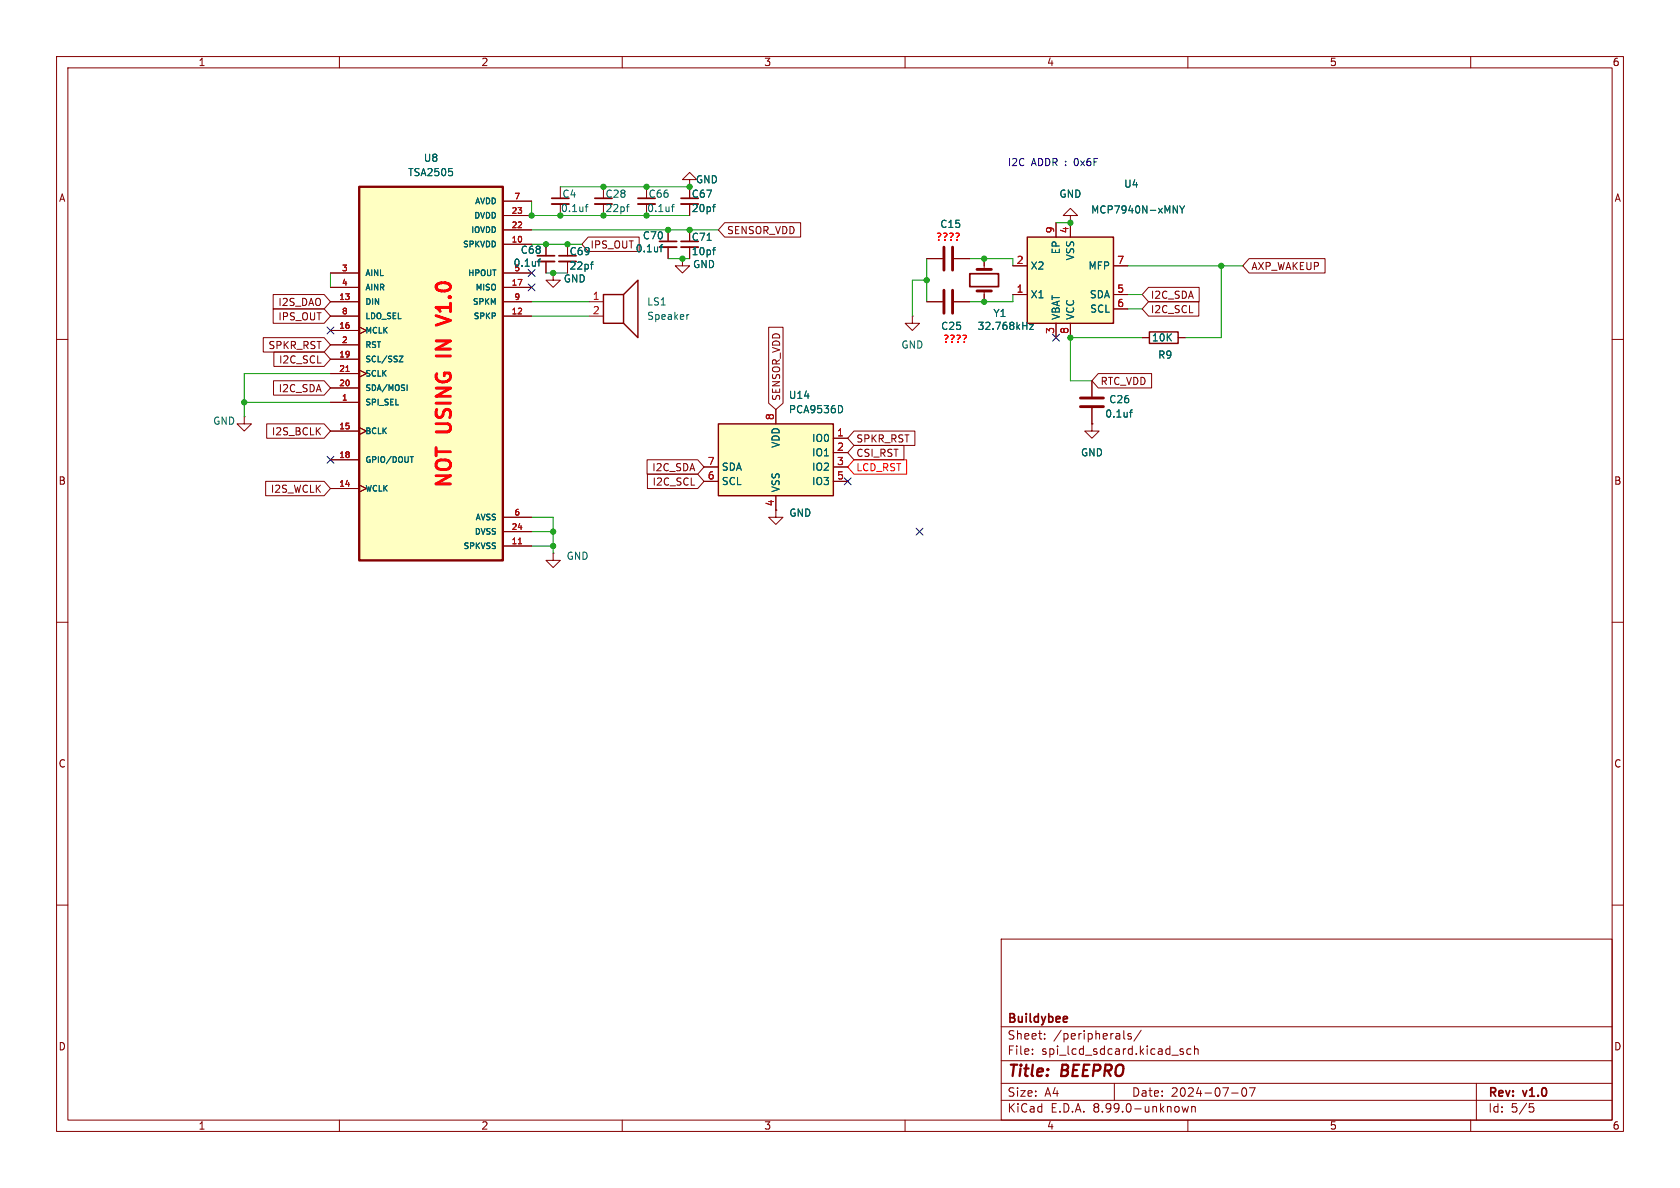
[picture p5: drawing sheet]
<svg xmlns="http://www.w3.org/2000/svg" width="297mm" height="210mm" viewBox="0 0 297 210" stroke-linecap="round" stroke-linejoin="round" font-family="sans-serif">
<g fill="none" stroke="#840000" stroke-width=".18">
<path d="M10 10h277v190h-277zM12 12h273v186h-273zM60 10v2M110 10v2M160 10v2M210 10v2M260 10v2M189.2 38.1h-1.2l1.2-1.3 1.3 1.3h-1.3v1.3M189.2 39.4h.1M10 60h2M97.8 48.3v1.2h1.3l-1.3 1.3-1.3-1.3h1.3M97.8 48.3h.1"/>
<path d="M100.3 43.2v2M104.1 53.3h2.6M104.1 55.9h2.6M161.3 55.9v1.3h-1.3l1.3 1.2 1.3-1.2h-1.3M161.3 55.9h.1M163.8 45.7h2.8M168.7 45.7h2.7M285 60h2M43.2 73.7v1.2h1.2l-1.2 1.3-1.3-1.3h1.3M43.2 73.7h.1M97.8 97.8v1.3h1.3l-1.3 1.2-1.3-1.2h1.3M97.8 97.8h.1"/>
<path d="M10 110h2M285 110h2M10 160h2M285 160h2M177 166h108v32h-108zM60 198v2M110 198v2M160 198v2M177 194.5h108M177 191.5h108M177 187.5h108M177 181.5h108"/>
<path d="M182.5 186.3v.1M182.5 185.5v.1M184.7 183.6v.1M184.7 182.8v.1M197 191.5v3M198.7 182.2v1.3l.2 .2M200 182.8l-.4-.1-.2 .2 .1 .2 .5 .2v.3h-.6M201.7 182.1l-1.2 2M209 195.6l.2 1 .3-.7 .3 .7 .3-1M209.2 185.5l-.4-.1-.2 .2 .1 .2 .5 .2v.3h-.6M210 198v2M210.5 185.5l-.4-.1-.3 .3v.4l.2 .2h.5"/>
<path d="M210.7 195.6v1M210.7 195.7l.2-.1 .3 .1 .1 .9M211.2 185.5l.2-.1 .3 .1 .1 .9M211.2 184.9v1.5M217.7 193.2h1.2M219.7 192.4l.2-.1a.81 .81 0 0 1 .6 .6 .81 .81 0 0 1-.3 .8l-.2 .1a.81 .81 0 0 1-.3-1.4zM220.9 192.3h1l-.7 1.5M260 198v2M261 191.5v6.5M270.4 195.1h.7M270.5 195.7h.4l.3 .3-.2 .5-.5 .1"/>
</g>
<path d="M98.8 45.2h3.1M188.6 179.8l.1 .2-.7 .2" fill="none" stroke="#840000" stroke-width=".3"/>
<path d="M166.9 43.7v4.1M168.4 43.7v4.1" fill="none" stroke="#840000" stroke-width=".51"/>
<path d="M106.7 52.1h3.5v5.1h-3.5zM110.2 52.1l2.6-2.6v10.2l-2.6-2.5" fill="none" stroke="#840000" stroke-width=".25"/>
<path d="M104.4 46.7h.5M104.9 46.3l-.3 .1M121.8 55.6l-.3 .1" fill="none" stroke="#006464" stroke-width=".18"/>
<path d="M98.8 46.2h3.1" fill="none" stroke="#840000" stroke-width=".33"/>
<path d="M181.6 41.9h15.2v15.3h-15.2z" fill="#ffffc2"/>
<path d="M181.6 41.9h15.2v15.3h-15.2zM203.2 58.7h5.1v2h-5.1z" fill="none" stroke="#840000" stroke-width=".25"/>
<g fill="none" stroke="#840000" stroke-width=".18">
<path d="M99.1 33v2.1M106.7 33v2.1M114.3 33v2.1M121.9 33v2.1M186.7 39.4v2.5M189.2 39.4v2.5M96.5 43.2v2M96.5 46.2v2.1M118.1 40.6v2.1M118.1 43.7v2M120.6 45.7v1.3h1.3l-1.3 1.3-1.2-1.3h1.2M120.6 45.7h.1"/>
<path d="M163.8 53.3h2.8M168.7 53.3h2.7M174 45.7v1.9M174 51.4v1.9M179.1 52.1h2.5M179.1 47h2.5M186.7 57.2v2.5M189.2 57.2v2.5M196.8 52.1h2.6M196.8 47h2.6M196.8 54.6h2.6M201.9 59.7h1.3"/>
<path d="M208.3 59.7h1.2M193 74.9v1.3h-1.2l1.2 1.3 1.3-1.3h-1.3M193 74.9h.1M193 67.3v2.8M193 72.1v2.8"/>
</g>
<g fill="none" stroke="#006464" stroke-width=".18">
<path d="M103.5 36.6h.4M103.9 36.1l-.3 .2v1.1M110.7 36.6h.5M111.2 36.1l-.2 .1M118.7 36.6h.5M119.2 36.1l-.3 .2v1.1M126 36.6h.5M126.5 36.1l-.3 .1M207.4 36.4l.7 1.3v-1.3M208.6 36.4l.4 .7M209 37.1v.6M209.4 36.4l-.4 .7"/>
<path d="M95.1 46.2h.5M95.6 45.8l-.3 .2v1.1M116.7 43.7h.5M117.2 43.3l-.3 .1v1.1M182 57.4h.7l-.7 .8h.7M199.7 72.9h.5M200.2 72.5l-.3 .1v1.1"/>
</g>
<path d="M97.5 35.1h3.1M105.2 35.1h3M112.8 35.1h3M120.4 35.1h3M95 45.2h3M116.6 42.7h3M171.4 48.4h5.1v2.3h-5.1z" fill="none" stroke="#840000" stroke-width=".3"/>
<path d="M97.5 36.1h3.1M105.2 36.1h3M112.8 36.1h3M120.4 36.1h3M95 46.2h3M116.6 43.7h3" fill="none" stroke="#840000" stroke-width=".33"/>
<path d="M166.9 51.3v4.1M168.4 51.3v4.1M172.7 47.6h2.6M172.7 51.4h2.6M191 70.4h4.1M191 71.9h4.1" fill="none" stroke="#840000" stroke-width=".51"/>
<path d="M63.5 33h25.4v66.1h-25.4z" fill="#ffffc2"/>
<path d="M63.5 33h25.4v66.1h-25.4z" fill="none" stroke="#840000" stroke-width=".41"/>
<g fill="none" stroke="#840000" stroke-width=".18">
<path d="M88.9 38.1h5.1M88.9 35.6h5.1M121.9 31.8h1.3l-1.3-1.3-1.3 1.3h1.3v1.2M121.9 33h.1M58.4 55.9h5.1M58.4 53.3h5.1M58.4 58.4h5.1M58.4 50.8h5.1M58.4 48.3h5.1M63.5 57.8l1.3 .6-1.3 .7M88.9 43.2h5.1M88.9 55.9h5.1"/>
<path d="M88.9 53.3h5.1M88.9 50.8h5.1M88.9 40.6h5.1M88.9 48.3h5.1M121.9 40.6v2.1M58.4 71.1h5.1M58.4 76.2h5.1M58.4 63.5h5.1M58.4 61h5.1M58.4 68.6h5.1M58.4 66h5.1M63.5 75.6l1.3 .6-1.3 .6"/>
<path d="M63.5 65.4l1.3 .6-1.3 .7M58.4 86.4h5.1M58.4 81.3h5.1M63.5 85.7l1.3 .7-1.3 .6M88.9 96.5h5.1M88.9 94h5.1M88.9 91.4h5.1M137.2 90.2v1.2h1.2l-1.2 1.3-1.3-1.3h1.3"/>
</g>
<path d="M61.2 65.7h.5M91.6 96.1h.6" fill="none" stroke="#a90000" stroke-width=".18"/>
<path d="M79.9 30.4v.5M125 42.5h.7M126 44.2h.5M126.5 43.8h-.3M70.6 62.9h.6l-.6 1.1h.6M72 68v1M72.5 80.7h.6" fill="none" stroke="#006464" stroke-width=".18"/>
<path d="M120.4 42.7h3" fill="none" stroke="#840000" stroke-width=".3"/>
<path d="M120.4 43.7h3" fill="none" stroke="#840000" stroke-width=".33"/>
<path d="M127 74.9h20.3v12.7h-20.3z" fill="#ffffc2"/>
<path d="M127 74.9h20.3v12.7h-20.3z" fill="none" stroke="#840000" stroke-width=".25"/>
<g fill="none" stroke="#840000" stroke-width=".18">
<path d="M88.9 38.1h5.1M88.9 35.6h5.1M121.9 33h.1M121.9 33v2.1M128.1 39.4h13.4v2.5h-13.4l-1.1-1.3zM186.7 39.4v2.5M189.2 39.4h.1M189.2 39.4v2.5M46.5 59.7h10.8l1.1 1.3-1.1 1.2h-10.8zM48.3 52.1h9l1.1 1.2-1.1 1.3h-9zM48.3 54.6h9l1.1 1.3-1.1 1.3h-9zM58.4 55.9h5.1"/>
<path d="M58.4 53.3h5.1M58.4 58.4h5.1M58.4 50.8h5.1M58.4 48.3h5.1M63.5 57.8l1.3 .6-1.3 .7M88.9 43.2h5.1M88.9 55.9h5.1M88.9 53.3h5.1M88.9 50.8h5.1M88.9 40.6h5.1M88.9 48.3h5.1M96.5 43.2v2"/>
<path d="M96.5 46.2v2.1M97.8 48.3h.1M100.3 43.2v2M104 41.9h9v2.6h-9l-1.1-1.3zM118.1 40.6v2.1M118.1 43.7v2M120.6 45.7h.1M121.9 40.6v2.1M135.9 57.8h2.5v13.5l-1.2 1.1-1.3-1.1zM163.8 53.3h2.8M163.8 45.7h2.8M168.7 53.3h2.7"/>
<path d="M168.7 45.7h2.7M174 45.7v1.3M174 52.1v1.2M179.1 52.1h2.5M179.1 47h2.5M186.7 57.2v2.5M189.2 57.2v2.5M196.8 52.1h2.6M196.8 47h2.6M196.8 54.6h2.6M201.9 59.7h1.3M203 50.8h9v2.5h-9l-1.1-1.2z"/>
<path d="M203 53.3h8.9v2.6h-8.9l-1.1-1.3zM208.3 59.7h1.2M220.8 45.7h13.5v2.6h-13.5l-1.1-1.3zM47.1 74.9h10.2l1.1 1.3-1.1 1.3h-10.2zM48.4 67.3h8.9l1.1 1.3-1.1 1.3h-8.9zM48.4 62.2h8.9l1.1 1.3-1.1 1.3h-8.9zM58.4 71.1h5.1M58.4 76.2h5.1M58.4 63.5h5.1M58.4 61h5.1M58.4 68.6h5.1M58.4 66h5.1"/>
<path d="M63.5 75.6l1.3 .6-1.3 .6M63.5 65.4l1.3 .6-1.3 .7M137.2 72.4v2.5M147.3 77.5h2.6M151 76.2h10.7v2.5h-10.7l-1.1-1.2zM151 78.7h8.8v2.6h-8.8l-1.1-1.3zM193 74.9h.1M193 67.3v2.8M193 72.1v2.8M194.2 66h9.4v2.6h-9.4l-1.2-1.3zM47 85.1h10.3l1.1 1.3-1.1 1.2h-10.3zM58.4 86.4h5.1"/>
<path d="M58.4 81.3h5.1M63.5 85.7l1.3 .7-1.3 .6M88.9 96.5h5.1M88.9 94h5.1M88.9 91.4h5.1M114.4 81.3h8.9l1.2 1.3-1.2 1.2h-8.9zM114.5 83.8h8.8l1.2 1.3-1.2 1.3h-8.8zM124.5 82.6h2.5M124.5 85.1h2.5M137.2 87.6v2.6M147.3 80h2.6M147.3 82.6h2.6"/>
<path d="M147.3 85.1h2.6"/>
</g>
<g fill="none" stroke="#006464" stroke-width=".18">
<path d="M79.9 30.4v.5M126 36.6h.5M126.5 36.1l-.3 .1M207.4 36.4l.7 1.3v-1.3M208.6 36.4l.4 .7M209 37.1v.6M209.4 36.4l-.4 .7M95.1 46.2h.5M95.6 45.8l-.3 .2v1.1M104.4 46.7h.5M104.9 46.3l-.3 .1M116.7 43.7h.5"/>
<path d="M117.2 43.3l-.3 .1v1.1M125 42.5h.7M126 44.2h.5M126.5 43.8h-.3M182 57.4h.7l-.7 .8h.7M70.6 62.9h.6l-.6 1.1h.6M72 68v1M148.7 71.8l.3 .4-.3 .7M199.7 72.9h.5M200.2 72.5l-.3 .1v1.1M72.5 80.7h.6"/>
</g>
<path d="M151 81.3h9.3v2.5h-9.3l-1.1-1.2z" fill="none" stroke="#f00" stroke-width=".18"/>
<g fill="none" stroke="#009600" stroke-width=".18">
<path d="M94 35.6v2.5h27.9M99.1 33h22.8M186.7 39.4h2.5M58.4 48.3v2.5M94 43.2h8.9M94 53.3h10.1M94 40.6h33M94 55.9h10.1M96.5 48.3h3.8M118.1 45.7h3.8M163.8 49.5h-2.5v6.4M163.8 45.7v7.6"/>
<path d="M171.4 45.7h7.7M179.1 52.1v1.2h-7.7M199.4 54.6h2.5M199.4 47h20.3M199.4 52.1h2.5M201.9 59.7h-12.7v7.6h3.8M215.9 47v12.7h-6.4M43.2 71.1h15.2M58.4 66h-15.2v7.7M94 96.5h3.8M94 91.4h3.8v6.4M94 94h3.8"/>
</g>
<g fill="none" stroke="#000084" stroke-width=".18">
<path d="M57.8 57.8l1.2 1.2M59 57.8l-1.2 1.2M93.4 50.2l1.2 1.2M93.4 47.7l1.2 1.2M94.6 50.2l-1.2 1.2M94.6 47.7l-1.2 1.2M186.1 59.1l1.2 1.2M187.3 59.1l-1.2 1.2M57.8 80.7l1.2 1.2M59 80.7l-1.2 1.2M149.3 84.5l1.2 1.2M150.5 84.5l-1.2 1.2"/>
<path d="M162 93.4l1.2 1.2M163.2 93.4l-1.2 1.2"/>
</g>
<path d="M77.1 55.8l2.5 .8-2.5 .9" fill="none" stroke="#f00" stroke-width=".51"/>
<path d="M61.2 65.7h.5M91.6 96.1h.6" fill="none" stroke="#a90000" stroke-width=".18"/>
<g fill="#009600" stroke="#009600" stroke-width=".18">
<circle cx="97.8" cy="48.3" r=".46"/>
<circle cx="97.8" cy="94" r=".46"/>
<circle cx="97.8" cy="96.5" r=".46"/>
<circle cx="43.2" cy="71.1" r=".46"/>
<circle cx="163.8" cy="49.5" r=".46"/>
<circle cx="189.2" cy="39.4" r=".46"/>
<circle cx="189.2" cy="59.7" r=".46"/>
<circle cx="174" cy="53.3" r=".46"/>
<circle cx="215.9" cy="47" r=".46"/>
<circle cx="174" cy="45.7" r=".46"/>
<circle cx="106.7" cy="33" r=".46"/>
<circle cx="114.3" cy="38.1" r=".46"/>
<circle cx="114.3" cy="33" r=".46"/>
<circle cx="94" cy="38.1" r=".46"/>
<circle cx="96.5" cy="43.2" r=".46"/>
<circle cx="100.3" cy="43.2" r=".46"/>
<circle cx="99.1" cy="38.1" r=".46"/>
<circle cx="106.7" cy="38.1" r=".46"/>
<circle cx="120.6" cy="45.7" r=".46"/>
<circle cx="121.9" cy="40.6" r=".46"/>
<circle cx="118.1" cy="40.6" r=".46"/>
<circle cx="121.9" cy="33" r=".46"/>
</g>
<g font-size="3.5" fill="#f00">
<text x="80.5" y="55.2" transform="rotate(-90 80.5 55.2)">V1.0</text>
<text x="80.5" y="62" transform="rotate(-90 80.5 62)">IN</text>
<text x="80.5" y="76.4" transform="rotate(-90 80.5 76.4)">USING</text>
<text x="80.5" y="86.7" transform="rotate(-90 80.5 86.7)">NOT</text>
</g>
<g font-size="2.8" fill="#840000">
<text x="178" y="190.9">Title:</text>
<text x="187.7" y="190.9">BEEPRO</text>
</g>
<g font-size="2.1" fill="#840000">
<text x="178" y="184">Sheet:</text>
<text x="178" y="181.2">Buildybee</text>
<text x="186.2" y="184">/peripherals/</text>
<text x="178" y="186.7">File:</text>
<text x="184.1" y="186.7">spi_lcd_sdcard.kicad_sch</text>
<text x="178" y="196.9">KiCad</text>
<text x="178" y="194.1">Size:</text>
<text x="184.7" y="194.1">A4</text>
<text x="185.7" y="196.9">E.D.A.</text>
<text x="193.3" y="196.9">8.99.0-unknown</text>
<text x="200" y="194.1">Date:</text>
<text x="207" y="194.1">2024-07-07</text>
<text x="263" y="194.3">Rev:</text>
<text x="263" y="196.9">Id:</text>
<text x="267.1" y="196.9">5/5</text>
<text x="269.4" y="194.3">v1.0</text>
</g>
<g font-size="1.8" fill="#840000">
<text x="35" y="11.9">1</text>
<text x="85" y="11.9">2</text>
<text x="135" y="11.9">3</text>
<text x="185" y="11.9">4</text>
<text x="235" y="11.9">5</text>
<text x="285" y="11.9">6</text>
<text x="10.3" y="35.9">A</text>
<text x="285.3" y="35.9">A</text>
<text x="122.2" y="37.7">20pf</text>
<text x="128.4" y="41.6">SENSOR_VDD</text>
<text x="100.6" y="47.9">22pf</text>
<text x="104.3" y="44.1">IPS_OUT</text>
<text x="122.2" y="45.3">10pf</text>
<text x="221.1" y="47.9">AXP_WAKEUP</text>
<text x="203.4" y="53">I2C_SDA</text>
<text x="49.1" y="54.3">I2S_DAO</text>
<text x="49.1" y="56.8">IPS_OUT</text>
<text x="203.4" y="55.6">I2C_SCL</text>
<text x="47.4" y="61.9">SPKR_RST</text>
<text x="49.2" y="64.5">I2C_SCL</text>
<text x="49.2" y="69.5">I2C_SDA</text>
<text x="138.1" y="71" transform="rotate(-90 138.1 71)">SENSOR_VDD</text>
<text x="194.5" y="68.3">RTC_VDD</text>
<text x="48" y="77.2">I2S_BCLK</text>
<text x="115.2" y="83.5">I2C_SDA</text>
<text x="151.3" y="78.4">SPKR_RST</text>
<text x="151.3" y="81">CSI_RST</text>
<text x="10.3" y="85.9">B</text>
<text x="47.8" y="87.3">I2S_WCLK</text>
<text x="115.3" y="86">I2C_SCL</text>
<text x="285.3" y="85.9">B</text>
<text x="10.3" y="135.9">C</text>
<text x="285.3" y="135.9">C</text>
<text x="10.3" y="185.9">D</text>
<text x="285.3" y="185.9">D</text>
<text x="35" y="199.9">1</text>
<text x="85" y="199.9">2</text>
<text x="135" y="199.9">3</text>
<text x="185" y="199.9">4</text>
<text x="235" y="199.9">5</text>
<text x="285" y="199.9">6</text>
</g>
<g font-size="1.8" fill="#006464">
<text x="74.8" y="28.8">U8</text>
<text x="72" y="31.3">TSA2505</text>
<text x="99.3" y="35.2">C4</text>
<text x="106.9" y="35.2">C28</text>
<text x="114.6" y="35.2">C66</text>
<text x="122.2" y="35.2">C67</text>
<text x="122.9" y="32.6">GND</text>
<text x="187.2" y="35.2">GND</text>
<text x="198.6" y="33.4">U4</text>
<text x="99.1" y="37.7">0.1uf</text>
<text x="106.9" y="37.7">22pf</text>
<text x="114.3" y="37.7">0.1uf</text>
<text x="166.1" y="40.5">C15</text>
<text x="192.8" y="37.9">MCP7940N-xMNY</text>
<text x="90.7" y="47.3">0.1uf</text>
<text x="92" y="45.1">C68</text>
<text x="100.6" y="45.3">C69</text>
<text x="112.3" y="44.8">0.1uf</text>
<text x="113.5" y="42.5">C70</text>
<text x="122.2" y="42.8">C71</text>
<text x="122.4" y="47.6">GND</text>
<text x="182.1" y="47.9">X2</text>
<text x="187.6" y="45" transform="rotate(-90 187.6 45)">EP</text>
<text x="190.1" y="46.1" transform="rotate(-90 190.1 46.1)">VSS</text>
<text x="192.3" y="47.9">MFP</text>
<text x="99.6" y="50.1">GND</text>
<text x="182.1" y="52.9">X1</text>
<text x="192.6" y="52.9">SDA</text>
<text x="114.3" y="54.2">LS1</text>
<text x="114.3" y="56.7">Speaker</text>
<text x="166.3" y="58.5">C25</text>
<text x="172.7" y="58.5">32.768kHz</text>
<text x="175.5" y="56.2">Y1</text>
<text x="187.6" y="56.6" transform="rotate(-90 187.6 56.6)">VBAT</text>
<text x="190.1" y="56.6" transform="rotate(-90 190.1 56.6)">VCC</text>
<text x="192.6" y="55.5">SCL</text>
<text x="159.3" y="61.8">GND</text>
<text x="203.5" y="60.6">10K</text>
<text x="204.7" y="63.6">R9</text>
<text x="139.4" y="70.7">U14</text>
<text x="196" y="71.5">C26</text>
<text x="37.6" y="75.3">GND</text>
<text x="139.4" y="73.3">PCA9536D</text>
<text x="195.3" y="74">0.1uf</text>
<text x="127.5" y="83.4">SDA</text>
<text x="138" y="79.3" transform="rotate(-90 138 79.3)">VDD</text>
<text x="143.5" y="78.3">IO0</text>
<text x="143.5" y="80.9">IO1</text>
<text x="143.5" y="83.4">IO2</text>
<text x="191" y="80.9">GND</text>
<text x="127.5" y="86">SCL</text>
<text x="138" y="87.1" transform="rotate(-90 138 87.1)">VSS</text>
<text x="143.5" y="86">IO3</text>
<text x="139.4" y="91.5">GND</text>
<text x="100.1" y="99.2">GND</text>
</g>
<g font-size="1.8" fill="#0000c2">
<text x="178.1" y="29.6">I2C</text>
<text x="182.3" y="29.6">ADDR :</text>
<text x="190.2" y="29.6">0x6F</text>
</g>
<g font-size="1.8" fill="#a90000">
<text x="186.4" y="41.3" transform="rotate(-90 186.4 41.3)">9</text>
<text x="189" y="41.3" transform="rotate(-90 189 41.3)">4</text>
<text x="179.6" y="46.7">2</text>
<text x="197.4" y="46.7">7</text>
<text x="104.7" y="53.1">1</text>
<text x="179.6" y="51.8">1</text>
<text x="197.4" y="51.8">5</text>
<text x="104.7" y="55.6">2</text>
<text x="186.4" y="59.1" transform="rotate(-90 186.4 59.1)">3</text>
<text x="189" y="59.1" transform="rotate(-90 189 59.1)">8</text>
<text x="197.4" y="54.4">6</text>
<text x="136.9" y="74.4" transform="rotate(-90 136.9 74.4)">8</text>
<text x="147.9" y="77.2">1</text>
<text x="125" y="82.3">7</text>
<text x="147.9" y="79.8">2</text>
<text x="147.9" y="82.3">3</text>
<text x="125" y="84.8">6</text>
<text x="136.9" y="89.6" transform="rotate(-90 136.9 89.6)">4</text>
<text x="147.9" y="84.8">5</text>
</g>
<g font-size="1.8" fill="#f00">
<text x="165.4" y="42.8">????</text>
<text x="166.6" y="60.8">????</text>
<text x="151.3" y="83.5">LCD_RST</text>
</g>
<g font-size="1.4" fill="#a90000">
<text x="90.8" y="35.3">7</text>
<text x="90.3" y="40.4">22</text>
<text x="90.3" y="37.8">23</text>
<text x="90.3" y="42.9">10</text>
<text x="59.9" y="53.1">13</text>
<text x="60.3" y="48">3</text>
<text x="60.3" y="50.5">4</text>
<text x="90.3" y="50.5">17</text>
<text x="90.8" y="53.1">9</text>
<text x="59.9" y="58.2">16</text>
<text x="60.3" y="55.6">8</text>
<text x="90.3" y="55.6">12</text>
<text x="59.9" y="63.2">19</text>
<text x="59.9" y="65.8">21</text>
<text x="60.3" y="60.7">2</text>
<text x="59.9" y="68.3">20</text>
<text x="60.3" y="70.9">1</text>
<text x="59.9" y="75.9">15</text>
<text x="59.9" y="81">18</text>
<text x="59.9" y="86.1">14</text>
<text x="90.3" y="93.7">24</text>
<text x="90.8" y="91.2">6</text>
<text x="90.3" y="96.3">11</text>
</g>
<g font-size="1.4" fill="#006464">
<text x="83.2" y="41.4">IOVDD</text>
<text x="83.7" y="38.8">DVDD</text>
<text x="83.9" y="36.3">AVDD</text>
<text x="81.7" y="43.9">SPKVDD</text>
<text x="64.5" y="49">AINL</text>
<text x="64.5" y="51.5">AINR</text>
<text x="82.6" y="49">HPOUT</text>
<text x="84" y="51.5">MISO</text>
<text x="90.8" y="48">5</text>
<text x="64.5" y="54.1">DIN</text>
<text x="64.5" y="59.2">MCLK</text>
<text x="64.5" y="56.6">LDO_SEL</text>
<text x="83.5" y="54.1">SPKM</text>
<text x="83.6" y="56.6">SPKP</text>
<text x="64.5" y="64.2">SCL/SSZ</text>
<text x="64.5" y="61.7">RST</text>
<text x="64.5" y="71.9">SPI_SEL</text>
<text x="64.5" y="69.3">SDA/MOSI</text>
<text x="64.5" y="66.8">SCLK</text>
<text x="64.5" y="76.9">BCLK</text>
<text x="64.5" y="82">GPIO/DOUT</text>
<text x="64.5" y="87.1">WCLK</text>
<text x="83.8" y="94.7">DVSS</text>
<text x="84" y="92.2">AVSS</text>
<text x="81.8" y="97.3">SPKVSS</text>
</g>
</svg>
